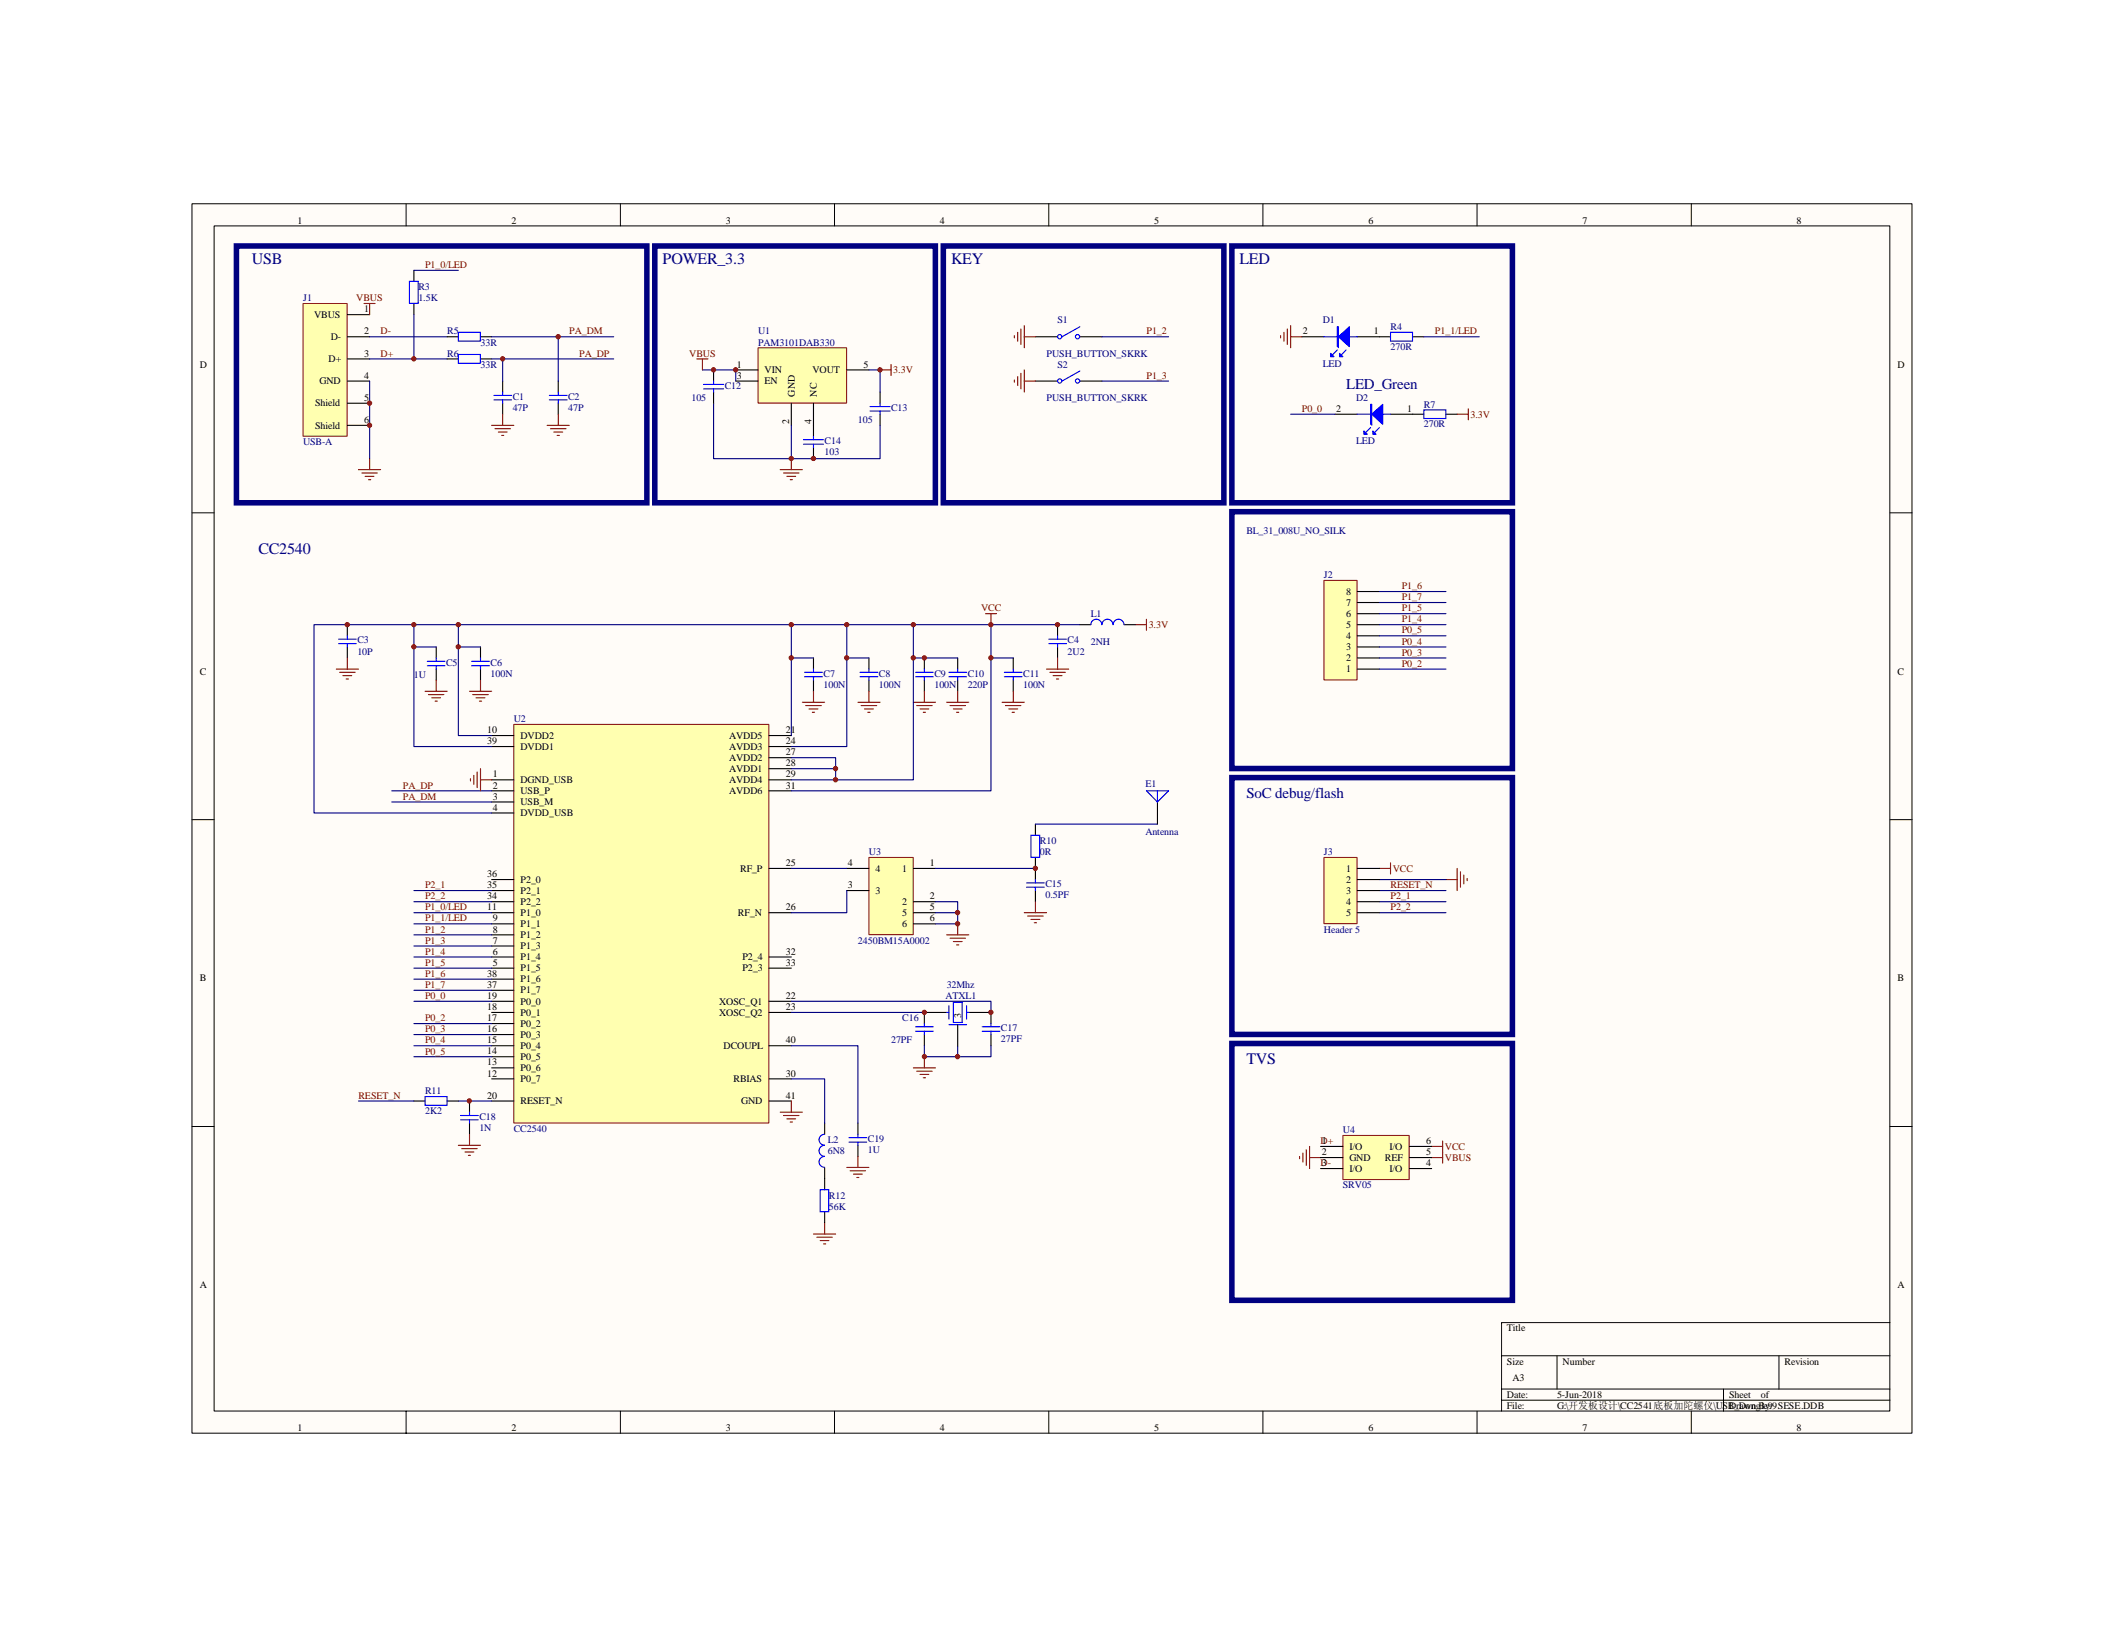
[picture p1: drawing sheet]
<svg xmlns="http://www.w3.org/2000/svg" width="279mm" height="216mm" viewBox="0 0 279 216" stroke-linecap="round" stroke-linejoin="round" font-family="sans-serif">
<path d="M25.5 27.1h228.5v163.3h-228.5z" fill="#fffcf8"/>
<g fill="none" stroke="#000" stroke-width=".13">
<path d="M25.5 27.1h228.5v163.3h-228.5zM28.4 30h222.7v157.5h-222.7zM54 27.1v2.9M82.4 27.1v2.9M110.9 27.1v2.9M139.3 27.1v2.9M167.8 27.1v2.9M196.2 27.1v2.9M224.7 27.1v2.9M25.5 68.1h2.9M251.1 68.1h2.9M25.5 108.9h2.9"/>
<path d="M251.1 108.9h2.9M25.5 149.7h2.9M251.1 149.7h2.9M251.1 175.7h-51.6v11.8M54 187.5v2.9M82.4 187.5v2.9M110.9 187.5v2.9M139.3 187.5v2.9M167.8 187.5v2.9M196.2 187.5v2.9M199.5 180.1h51.6M199.5 184.6h51.6"/>
<path d="M199.5 186h51.6M206.9 180.1v4.5M224.7 187.5v2.9M229 184.6v2.9M236.3 180.1v4.5"/>
</g>
<path d="M40.3 40.3h5.8v17.7h-5.8z" fill="#ffffb0"/>
<path d="M40.3 40.3h5.8v17.7h-5.8z" fill="none" stroke="#800000" stroke-width=".13"/>
<g fill="none" stroke="#000" stroke-width=".15">
<path d="M55 35.9v1.5M46.1 41.8h3M46.1 44.7h3M46.1 47.7h3M46.1 50.6h3M46.1 53.6h3M46.1 56.5h3M55 40.3v1.5M59.4 44.7h1.5M59.4 47.7h1.5M63.8 44.7h1.5M63.8 47.7h1.5"/>
<path d="M66.8 50.6v1.5M66.8 53.6v1.4M74.2 50.6v1.5M74.2 53.6v1.4M173 44.7h2.9M177.4 55h2.9M180.3 44.7h4.4M184.7 55h4.5M187.7 44.7h1.5M192.1 55h1.5"/>
</g>
<g fill="none" stroke="#800000" stroke-width=".15">
<path d="M48.4 40.3h1.4M49.1 40.3v1.5M65.3 56.5h3M65.8 57h2M66.2 57.4h1.2M66.7 57.8h.2M66.8 55v1.5M72.7 56.5h2.9M73.1 57h2.1M73.6 57.4h1.2M74 57.8h.3M74.2 55v1.5"/>
<path d="M170.1 44.6v.3M170.6 44.2v1.1M171 43.7v2.1M171.5 44.7h1.5M171.5 43.3v2.9M193.6 55h1.5M195.1 54.3v1.5M47.6 62.4h3M48.1 62.8h2M48.5 63.3h1.2M49 63.7h.3M49.1 60.9v1.5"/>
</g>
<path d="M55 35.9h5.9M49.1 50.6v10.3M49.1 44.7h10.3M49.1 47.7h10.3M55 41.8v5.9M65.3 44.7h16.2M65.3 47.7h16.2M66.8 47.7v2.9M74.2 44.7v5.9M171.5 55h5.9M189.2 44.7h7.3" fill="none" stroke="#000080" stroke-width=".15"/>
<g fill="none" stroke="#00f" stroke-width=".15">
<path d="M54.4 37.4h1.2v2.9h-1.2zM60.9 44.2h2.9v1.1h-2.9zM60.9 47.1h2.9v1.2h-2.9zM65.6 53.1h2.4M65.6 52.5h2.4M66.8 52.1v.4M66.8 53.1v.5M73 53.1h2.4M73 52.5h2.4M74.2 52.1v.4M74.2 53.1v.5M175.9 44.7h4.4"/>
<path d="M177.7 46.5l-.6 .6M178.8 46.5l-.5 .6M180.3 55h4.4M182.1 56.8l-.6 .6M183.3 56.8l-.6 .6M184.7 44.2h3v1.1h-3zM189.2 54.5h2.9v1.1h-2.9z"/>
</g>
<g fill="#00f" stroke="#00f" stroke-width=".15">
<path d="M177.8 44.7l1.5-1.3v2.7z"/>
<path d="M176.8 46.9l.4 .5h-.4z"/>
<path d="M178 46.9l.4 .5h-.4z"/>
<path d="M182.2 55l1.5-1.3v2.7z"/>
<path d="M181.2 57.3l.5 .4h-.5z"/>
<path d="M182.4 57.3l.4 .4h-.4z"/>
<path d="M177.7 43.4h.1v2.7h-.1z" fill-rule="evenodd"/>
<path d="M182.1 53.7h.1v2.7h-.1z" fill-rule="evenodd"/>
</g>
<path d="M175.9 77.1h4.4v13.2h-4.4z" fill="#ffffb0"/>
<path d="M175.9 77.1h4.4v13.2h-4.4z" fill="none" stroke="#800000" stroke-width=".13"/>
<path d="M180.3 78.6h3M180.3 88.9h3M180.3 87.4h3M180.3 86h3M180.3 84.5h3M180.3 83h3M180.3 81.5h3M180.3 80.1h3" fill="none" stroke="#000" stroke-width=".15"/>
<path d="M183.3 78.6h8.8M183.3 80.1h8.8M183.3 81.5h8.8M183.3 83h8.8M183.3 84.5h8.8M183.3 86h8.8M183.3 87.4h8.8M183.3 88.9h8.8" fill="none" stroke="#000080" stroke-width=".15"/>
<path d="M183.3 115.4h1.4M184.7 114.6v1.5M192.1 116.9h1.5M193.6 115.4v2.9M194 115.8v2.1M194.5 116.3v1.1M194.9 116.7v.3" fill="none" stroke="#800000" stroke-width=".15"/>
<path d="M68.3 96.3h33.9v52.9h-33.9z" fill="#ffffb0"/>
<path d="M68.3 96.2h33.9v53h-33.9z" fill="none" stroke="#800000" stroke-width=".13"/>
<g fill="none" stroke="#000" stroke-width=".15">
<path d="M46.1 83v1.5M46.1 86v1.4M58 86v1.4M58 88.9v1.5M63.8 86v1.4M63.8 88.9v1.5M65.3 97.7h3M65.3 99.2h3M102.2 97.7h2.9M102.2 99.2h2.9M108.1 87.4v1.5M108.1 90.4v1.4"/>
<path d="M115.4 87.4v1.5M115.4 90.4v1.4M122.8 87.4v1.5M122.8 90.4v1.4M127.2 87.4v1.5M127.2 90.4v1.4M134.6 87.4v1.5M134.6 90.4v1.4M140.5 83v1.5M140.5 86v1.4M143.5 83h1.4M149.4 83h1.4"/>
<path d="M65.3 103.6h3M65.3 105.1h3M65.3 106.6h3M65.3 108h3M65.3 116.9h3M65.3 118.3h3M65.3 119.8h3M102.2 103.6h2.9M102.2 105.1h2.9M102.2 100.7h2.9M102.2 102.1h2.9M102.2 115.4h2.9"/>
<path d="M65.3 121.3h3M65.3 122.7h3M65.3 124.2h3M65.3 125.7h3M65.3 127.1h3M65.3 128.6h3M65.3 130.1h3M65.3 131.6h3M65.3 133h3M65.3 134.5h3M65.3 136h3M65.3 137.5h3"/>
<path d="M65.3 138.9h3M102.2 121.3h2.9M102.2 127.1h2.9M102.2 128.6h2.9M102.2 133h2.9M102.2 134.5h2.9M102.2 138.9h2.9M55 146.3h1.5M59.4 146.3h1.5M62.4 146.3v1.5M62.4 149.2v1.5M65.3 140.4h3"/>
<path d="M65.3 141.9h3M65.3 143.3h3M65.3 146.3h3M102.2 143.3h2.9M102.2 146.3h2.9M109.6 149.2v1.5M109.6 155.1v3M114 149.2v1.5M114 152.2v1.4M109.6 161v1.5"/>
</g>
<g fill="none" stroke="#00f" stroke-width=".15">
<path d="M45 85.5h2.3M45 84.9h2.3M46.1 84.5v.4M46.1 85.5v.5M56.8 88.5h2.3M56.8 87.9h2.3M58 87.4v.5M58 88.5v.4M62.7 88.5h2.3M62.7 87.9h2.3M63.8 87.4v.5M63.8 88.5v.4"/>
<path d="M106.9 89.9h2.4M106.9 89.3h2.4M108.1 88.9v.4M108.1 89.9v.5M114.3 89.9h2.3M114.3 89.3h2.3M115.4 88.9v.4M115.4 89.9v.5M121.6 89.9h2.4M121.6 89.3h2.4M122.8 88.9v.4M122.8 89.9v.5"/>
<path d="M126.1 89.9h2.3M126.1 89.3h2.3M127.2 88.9v.4M127.2 89.9v.5M133.4 89.9h2.4M133.4 89.3h2.4M134.6 88.9v.4M134.6 89.9v.5M139.3 85.5h2.4M139.3 84.9h2.4M140.5 84.5v.4M140.5 85.5v.5"/>
<path d="M146.4 83a.73 .73 0 0 0-.7-.7 .73 .73 0 0 0-.8 .7M147.9 83a.73 .73 0 0 0-.8-.7 .73 .73 0 0 0-.7 .7M149.3 83a.72 .72 0 0 0-.7-.7 .72 .72 0 0 0-.7 .7M56.5 145.7h2.9v1.2h-2.9zM61.2 148.8h2.3M61.2 148.2h2.3M62.4 147.8v.4M62.4 148.8v.4M109 158.1h1.1v2.9h-1.1zM109.5 153.6a.72 .72 0 0 0-.7 .8 .72 .72 0 0 0 .7 .7M109.5 150.7a.73 .73 0 0 0-.7 .7 .73 .73 0 0 0 .7 .8 .73 .73 0 0 0-.7 .7 .73 .73 0 0 0 .7 .7M112.8 151.7h2.3"/>
<path d="M112.8 151.2h2.3M114 150.7v.5M114 151.7v.5"/>
</g>
<g fill="none" stroke="#800000" stroke-width=".15">
<path d="M44.7 88.9h2.9M45.1 89.3h2.1M45.6 89.8h1.1M46 90.2h.3M46.1 87.4v1.5M56.5 91.8h2.9M56.9 92.3h2.1M57.4 92.7h1.1M57.8 93.2h.3M58 90.4v1.4M62.4 91.8h2.9M62.8 92.3h2.1"/>
<path d="M63.2 92.7h1.2M63.7 93.2h.3M63.8 90.4v1.4M106.6 93.3h3M107 93.7h2.1M107.5 94.2h1.2M107.9 94.6h.3M108.1 91.8v1.5M114 93.3h2.9M114.4 93.7h2.1M114.9 94.2h1.1M115.3 94.6h.3"/>
<path d="M115.4 91.8v1.5M121.3 93.3h3M121.8 93.7h2M122.2 94.2h1.2M122.7 94.6h.3M122.8 91.8v1.5M125.8 93.3h2.9M126.2 93.7h2.1M126.7 94.2h1.1M127.1 94.6h.3M127.2 91.8v1.5M133.1 93.3h3"/>
<path d="M133.6 93.7h2M134 94.2h1.2M134.5 94.6h.3M134.6 91.8v1.5M139 88.9h3M139.5 89.3h2M139.9 89.8h1.2M140.4 90.2h.3M140.5 87.4v1.5M150.8 83h1.5M152.3 82.3v1.4M62.5 103.5v.3"/>
<path d="M62.9 103v1.2M63.4 102.6v2M63.8 102.1v3M63.8 103.6h1.5M60.9 152.2h2.9M61.3 152.6h2.1M61.8 153.1h1.1M62.2 153.5h.3M62.4 150.7v1.5M103.7 147.8h2.9M104.1 148.2h2.1M104.5 148.7h1.2"/>
<path d="M105 149.1h.3M105.1 146.3v1.5M112.5 155.1h2.9M112.9 155.6h2.1M113.4 156h1.2M113.8 156.4h.3M114 153.6v1.5M108.1 164h2.9M108.5 164.4h2.1M109 164.8h1.1M109.4 165.3h.3M109.6 162.5v1.5"/>
</g>
<g fill="none" stroke="#000080" stroke-width=".15">
<path d="M55 83h-13.3v25h23.6M55 86h3M60.9 86h2.9M60.9 83v14.7h4.4M105.1 87.4h3M105.1 83v14.7M112.5 83v16.2h-7.4M112.5 87.4h2.9M121.3 87.4h5.9M121.3 83v20.6h-16.2M131.7 87.4h2.9M131.7 83v22.1h-26.6"/>
<path d="M143.5 83h-88.5v16.2h10.3M52 105.1h13.3M52 106.6h13.3M55 118.3h10.3M55 119.8h10.3M105.1 100.7h5.9v2.9M105.1 102.1h5.9M55 121.3h10.3M55 122.7h10.3M55 124.2h10.3M55 125.7h10.3M55 127.1h10.3"/>
<path d="M55 128.6h10.3M55 130.1h10.3M55 131.6h10.3M55 133h10.3M55 136h10.3M55 137.5h10.3M55 138.9h10.3M105.1 138.9h8.9v10.3M47.6 146.3h7.4M55 140.4h10.3M60.9 146.3h4.4M105.1 143.3h4.5v5.9"/>
</g>
<path d="M115.5 113.9h5.8v10.3h-5.8z" fill="#ffffb0"/>
<path d="M115.4 113.9h5.9v10.3h-5.9z" fill="none" stroke="#800000" stroke-width=".13"/>
<path d="M116.9 52.1v1.5M116.9 55v1.5M112.5 115.4h2.9M112.5 118.3h2.9M121.3 115.4h3M121.3 119.8h3M137.6 109.5v1.5M137.6 113.9v3M137.6 118.3v1.5M153.8 106.6v2.9M121.3 122.7h3M121.3 121.3h3" fill="none" stroke="#000" stroke-width=".15"/>
<path d="M105.1 115.4h7.4M112.5 118.3v3h-7.4M124.3 115.4h13.3M124.3 119.8h2.9v1.5M137.6 109.5h16.2M124.3 121.3h2.9v1.4h-2.9" fill="none" stroke="#000080" stroke-width=".15"/>
<path d="M137.6 119.8v1.5M125.8 124.2h2.9M126.2 124.7h2.1M126.7 125.1h1.1M127.1 125.5h.3M127.2 122.7v1.5M136.1 121.3h2.9M136.5 121.7h2.1M137 122.2h1.2M137.4 122.6h.3" fill="none" stroke="#800000" stroke-width=".15"/>
<path d="M115.6 54.6h2.7M115.6 54h2.7M116.9 53.6v.4M116.9 54.6v.4M136.4 117.9h2.3M136.4 117.3h2.3M137 111h1.1v2.9h-1.1zM137.6 116.9v.4M137.6 117.9v.4M152.3 105.1h3l-1.5 1.5zM153.8 105.1v1.5" fill="none" stroke="#00f" stroke-width=".15"/>
<path d="M100.7 46.2h11.8v7.4h-11.8z" fill="#ffffb0"/>
<path d="M100.7 46.2h11.8v7.4h-11.8z" fill="none" stroke="#800000" stroke-width=".13"/>
<path d="M94.8 49.1v1.5M94.8 52.1v1.5M97.7 49.1h3M97.7 50.6h3M105.1 53.6v2.9M108.1 53.6v4.4M108.1 59.5v1.4M112.5 49.1h2.9" fill="none" stroke="#000" stroke-width=".15"/>
<path d="M92.6 47.7h1.5M93.3 47.7v1.4M116.9 49.1h1.5M118.4 48.4v1.5M103.7 62.4h2.9M104.1 62.8h2.1M104.5 63.3h1.2M105 63.7h.3M105.1 60.9v1.5" fill="none" stroke="#800000" stroke-width=".15"/>
<path d="M93.3 49.1h4.4v1.5M94.8 53.6v7.3h22.1v-4.4M105.1 56.5v4.4M115.4 49.1h1.5v3M183.3 116.9h8.8M183.3 118.3h8.8M183.3 119.8h8.8M183.3 121.3h8.8" fill="none" stroke="#000080" stroke-width=".15"/>
<path d="M93.5 51.7h2.6M93.5 51.1h2.6M94.8 50.6v.5M94.8 51.7v.4M106.7 58.4h2.7M106.7 59h2.7M108.1 58v.4M108.1 59v.5" fill="none" stroke="#00f" stroke-width=".15"/>
<path d="M175.9 113.9h4.4v8.8h-4.4z" fill="#ffffb0"/>
<path d="M175.9 113.9h4.4v8.8h-4.4z" fill="none" stroke="#800000" stroke-width=".13"/>
<g fill="none" stroke="#000" stroke-width=".15">
<path d="M137.6 44.7h2.9M137.6 50.6h2.9M143.5 44.7h2.9M143.5 50.6h2.9M180.3 115.4h3M180.3 116.9h3M180.3 118.3h3M180.3 119.8h3M122.8 137.5v1.4M125.8 134.5h-3v1.5M127.2 136.1v3M128.7 134.5h3v1.5"/>
<path d="M131.7 137.5v1.4M180.3 121.3h3"/>
</g>
<path d="M31.4 32.7h54.5v34.1h-54.5zM87 32.7h37.3v34.1h-37.3zM125.3 32.7h37.3v34.1h-37.3zM163.7 32.7h37.2v34.1h-37.2zM163.7 68h37.2v34.1h-37.2zM163.7 103.3h37.2v34.1h-37.2zM163.7 138.6h37.2v34.2h-37.2z" fill="none" stroke="#000080" stroke-width=".74"/>
<g fill="none" stroke="#00f" stroke-width=".15">
<path d="M143.5 43.4l-2.4 1.3M143.5 49.3l-2.4 1.3M121.6 136.4h2.4M121.6 137h2.4M122.8 136v.4M122.8 137v.5M125.8 134.5h.3M126.1 133.6v1.8M126.1 136.1h2.3M126.7 133.2h1.1v2.6h-1.1zM128.4 133.6v1.8M128.4 134.5h.3"/>
<path d="M130.5 136.4h2.3M130.5 137h2.3M131.7 136v.4M131.7 137v.5"/>
<circle cx="140.8" cy="44.7" r=".29"/>
<circle cx="140.8" cy="50.6" r=".29"/>
<circle cx="143.2" cy="50.6" r=".29"/>
<circle cx="143.2" cy="44.7" r=".29"/>
</g>
<g fill="none" stroke="#800000" stroke-width=".15">
<path d="M134.8 44.6v.3M134.8 50.5v.3M135.2 44.2v1.1M135.2 50v1.2M135.6 43.7v2.1M135.6 49.6v2.1M136.1 44.7h1.5M136.1 50.6h1.5M136.1 43.3v2.9M136.1 49.1v3M130.9 81.5h1.5M131.7 81.5v1.5"/>
<path d="M121.3 141.9h3M121.8 142.3h2M122.2 142.7h1.2M122.7 143.2h.3M122.8 140.4v1.5M172.7 153.6v.3M173.1 153.2v1.2M173.5 152.8v2M174 153.8h1.5M174 152.3v3M190.2 153.8h1.5M190.2 152.3h1.5"/>
<path d="M191.7 151.6v2.9"/>
</g>
<path d="M146.4 44.7h8.9M146.4 50.6h8.9M105.1 133h26.6v1.5M105.1 134.5h17.7M122.8 138.9v1.5h8.9v-1.5M127.2 139.1v1.3" fill="none" stroke="#000080" stroke-width=".15"/>
<path d="M178.4 150.9h8.8v5.8h-8.8z" fill="#ffffb0"/>
<path d="M178.4 150.9h8.8v5.8h-8.8z" fill="none" stroke="#800000" stroke-width=".13"/>
<path d="M175.5 155.3h2.9M175.5 153.8h2.9M175.5 152.3h2.9M187.2 155.3h3M187.2 153.8h3M187.2 152.3h3" fill="none" stroke="#000" stroke-width=".15"/>
<g fill="#800000" stroke="#800000" stroke-width=".13">
<circle cx="46.1" cy="83" r=".28"/>
<circle cx="49.1" cy="56.5" r=".29"/>
<circle cx="49.1" cy="53.6" r=".29"/>
<circle cx="55" cy="85.9" r=".28"/>
<circle cx="55" cy="83" r=".28"/>
<circle cx="55" cy="47.7" r=".29"/>
<circle cx="60.9" cy="85.9" r=".28"/>
<circle cx="60.9" cy="83" r=".28"/>
<circle cx="62.4" cy="146.3" r=".28"/>
<circle cx="66.8" cy="47.7" r=".28"/>
<circle cx="74.2" cy="44.7" r=".29"/>
<circle cx="94.8" cy="49.1" r=".29"/>
<circle cx="97.7" cy="49.1" r=".29"/>
<circle cx="105.1" cy="87.4" r=".29"/>
<circle cx="105.1" cy="83" r=".28"/>
<circle cx="105.1" cy="60.9" r=".28"/>
<circle cx="108.1" cy="60.9" r=".28"/>
<circle cx="111" cy="103.6" r=".29"/>
<circle cx="111" cy="102.1" r=".29"/>
<circle cx="112.5" cy="87.4" r=".29"/>
<circle cx="112.5" cy="83" r=".28"/>
<circle cx="116.9" cy="49.1" r=".29"/>
<circle cx="121.3" cy="87.4" r=".29"/>
<circle cx="121.3" cy="83" r=".28"/>
<circle cx="122.8" cy="140.4" r=".28"/>
<circle cx="122.8" cy="134.5" r=".28"/>
<circle cx="122.8" cy="87.4" r=".28"/>
<circle cx="127.2" cy="140.4" r=".29"/>
<circle cx="127.2" cy="122.7" r=".29"/>
<circle cx="127.2" cy="121.3" r=".29"/>
<circle cx="131.6" cy="134.5" r=".29"/>
<circle cx="131.6" cy="87.4" r=".29"/>
<circle cx="131.6" cy="83" r=".28"/>
<circle cx="137.6" cy="115.4" r=".29"/>
<circle cx="140.5" cy="83" r=".28"/>
</g>
<g font-size="2.1" fill="#000080">
<text x="33.5" y="35.1">USB</text>
<text x="88" y="35.1">POWER_3.3</text>
<text x="126.4" y="35.1">KEY</text>
<text x="164.7" y="35.1">LED</text>
<text x="34.4" y="73.7">CC2540</text>
<text x="165.6" y="141.4">TVS</text>
</g>
<g font-size="2" fill="#000080">
<text x="178.8" y="51.6">LED_Green</text>
<text x="165.6" y="106.1">SoC debug/flash</text>
</g>
<g font-size="1.3">
<text x="39.5" y="29.7">1</text>
<text x="68" y="29.7">2</text>
<text x="96.4" y="29.7">3</text>
<text x="124.9" y="29.7">4</text>
<text x="153.3" y="29.7">5</text>
<text x="181.8" y="29.7">6</text>
<text x="210.2" y="29.7">7</text>
<text x="238.7" y="29.7">8</text>
<text x="48.4" y="41.5">1</text>
<text x="41.7" y="42.2">VBUS</text>
<text x="43.9" y="45.2">D-</text>
<text x="48.4" y="44.4">2</text>
<text x="48.4" y="47.4">3</text>
<text x="173.1" y="44.4">2</text>
<text x="182.5" y="44.4">1</text>
<text x="26.5" y="48.9">D</text>
<text x="41.9" y="54">Shield</text>
<text x="42.5" y="51.1">GND</text>
<text x="43.6" y="48.1">D+</text>
<text x="48.4" y="50.3">4</text>
<text x="48.4" y="53.3">5</text>
<text x="97.9" y="48.9">1</text>
<text x="97.9" y="50.3">3</text>
<text x="101.6" y="49.6">VIN</text>
<text x="101.6" y="51.1">EN</text>
<text x="105.6" y="52.7" transform="rotate(-90 105.6 52.7)">GND</text>
<text x="107.9" y="49.6">VOUT</text>
<text x="108.5" y="52.7" transform="rotate(-90 108.5 52.7)">NC</text>
<text x="114.7" y="48.9">5</text>
<text x="252.1" y="48.9">D</text>
<text x="41.9" y="56.9">Shield</text>
<text x="48.4" y="56.2">6</text>
<text x="104.9" y="56.4" transform="rotate(-90 104.9 56.4)">2</text>
<text x="107.8" y="56.4" transform="rotate(-90 107.8 56.4)">4</text>
<text x="177.5" y="54.7">2</text>
<text x="187" y="54.7">1</text>
<text x="178.8" y="83.4">5</text>
<text x="178.8" y="82">6</text>
<text x="178.8" y="80.5">7</text>
<text x="178.8" y="79">8</text>
<text x="26.5" y="89.6">C</text>
<text x="178.8" y="89.3">1</text>
<text x="178.8" y="87.8">2</text>
<text x="178.8" y="86.4">3</text>
<text x="178.8" y="84.9">4</text>
<text x="252.1" y="89.6">C</text>
<text x="64.7" y="97.4">10</text>
<text x="64.7" y="98.9">39</text>
<text x="69.2" y="98.1">DVDD2</text>
<text x="69.2" y="99.6">DVDD1</text>
<text x="96.9" y="98.1">AVDD5</text>
<text x="96.9" y="99.6">AVDD3</text>
<text x="96.9" y="101.1">AVDD2</text>
<text x="104.4" y="97.4">21</text>
<text x="104.4" y="98.9">24</text>
<text x="104.4" y="100.4">27</text>
<text x="104.4" y="101.8">28</text>
<text x="65.5" y="103.3">1</text>
<text x="65.5" y="104.8">2</text>
<text x="65.5" y="106.2">3</text>
<text x="65.5" y="107.7">4</text>
<text x="69.2" y="104">DGND_USB</text>
<text x="69.2" y="105.5">USB_P</text>
<text x="69.2" y="107">USB_M</text>
<text x="96.9" y="102.6">AVDD1</text>
<text x="96.9" y="104">AVDD4</text>
<text x="96.9" y="105.5">AVDD6</text>
<text x="104.4" y="103.3">29</text>
<text x="104.4" y="104.8">31</text>
<text x="69.2" y="108.5">DVDD_USB</text>
<text x="64.7" y="116.5">36</text>
<text x="64.7" y="118">35</text>
<text x="64.7" y="119.5">34</text>
<text x="69.2" y="117.3">P2_0</text>
<text x="69.2" y="118.7">P2_1</text>
<text x="98.3" y="115.8">RF_P</text>
<text x="104.4" y="115.1">25</text>
<text x="112.6" y="115.1">4</text>
<text x="112.6" y="118">3</text>
<text x="116.3" y="115.8">4</text>
<text x="116.3" y="118.7">3</text>
<text x="119.9" y="115.8">1</text>
<text x="123.5" y="119.5">2</text>
<text x="123.5" y="115.1">1</text>
<text x="178.8" y="115.8">1</text>
<text x="178.8" y="117.3">2</text>
<text x="178.8" y="118.7">3</text>
<text x="64.7" y="121">11</text>
<text x="65.5" y="122.4">9</text>
<text x="65.5" y="123.9">8</text>
<text x="65.5" y="125.4">7</text>
<text x="69.2" y="120.2">P2_2</text>
<text x="69.2" y="121.7">P1_0</text>
<text x="69.2" y="123.2">P1_1</text>
<text x="69.2" y="124.7">P1_2</text>
<text x="98" y="121.7">RF_N</text>
<text x="104.4" y="121">26</text>
<text x="119.9" y="123.2">6</text>
<text x="119.9" y="120.2">2</text>
<text x="119.9" y="121.7">5</text>
<text x="123.5" y="122.4">6</text>
<text x="123.5" y="121">5</text>
<text x="178.8" y="120.2">4</text>
<text x="178.8" y="121.7">5</text>
<text x="26.5" y="130.4">B</text>
<text x="64.7" y="129.8">38</text>
<text x="64.7" y="131.3">37</text>
<text x="65.5" y="126.9">6</text>
<text x="65.5" y="128.3">5</text>
<text x="69.2" y="126.1">P1_3</text>
<text x="69.2" y="127.6">P1_4</text>
<text x="69.2" y="129.1">P1_5</text>
<text x="69.2" y="130.5">P1_6</text>
<text x="69.2" y="132">P1_7</text>
<text x="98.6" y="127.6">P2_4</text>
<text x="98.6" y="129.1">P2_3</text>
<text x="104.4" y="126.9">32</text>
<text x="104.4" y="128.3">33</text>
<text x="252.1" y="130.4">B</text>
<text x="64.7" y="132.7">19</text>
<text x="64.7" y="134.2">18</text>
<text x="64.7" y="135.7">17</text>
<text x="64.7" y="137.2">16</text>
<text x="69.2" y="133.5">P0_0</text>
<text x="69.2" y="134.9">P0_1</text>
<text x="69.2" y="136.4">P0_2</text>
<text x="69.2" y="137.9">P0_3</text>
<text x="95.5" y="133.5">XOSC_Q1</text>
<text x="95.5" y="134.9">XOSC_Q2</text>
<text x="104.4" y="132.7">22</text>
<text x="104.4" y="134.2">23</text>
<text x="127.7" y="135.3" transform="rotate(-90 127.7 135.3)">3</text>
<text x="64.7" y="138.6">15</text>
<text x="64.7" y="140.1">14</text>
<text x="64.7" y="141.6">13</text>
<text x="64.7" y="143">12</text>
<text x="69.2" y="139.4">P0_4</text>
<text x="69.2" y="140.8">P0_5</text>
<text x="69.2" y="142.3">P0_6</text>
<text x="69.2" y="143.8">P0_7</text>
<text x="96.1" y="139.4">DCOUPL</text>
<text x="97.5" y="143.8">RBIAS</text>
<text x="104.4" y="143">30</text>
<text x="104.4" y="138.6">40</text>
<text x="64.7" y="146">20</text>
<text x="69.2" y="146.7">RESET_N</text>
<text x="98.5" y="146.7">GND</text>
<text x="104.4" y="146">41</text>
<text x="175.6" y="152">1</text>
<text x="175.6" y="153.5">2</text>
<text x="175.6" y="155">3</text>
<text x="179.3" y="152.8">I/O</text>
<text x="179.3" y="154.2">GND</text>
<text x="179.3" y="155.7">I/O</text>
<text x="184" y="154.2">REF</text>
<text x="184.6" y="155.7">I/O</text>
<text x="184.6" y="152.8">I/O</text>
<text x="189.5" y="155">4</text>
<text x="189.5" y="152">6</text>
<text x="189.5" y="153.5">5</text>
<text x="26.5" y="171.2">A</text>
<text x="252.1" y="171.2">A</text>
<text x="200.2" y="176.9">Title</text>
<text x="200.2" y="181.3">Size</text>
<text x="200.2" y="185.7">Date:</text>
<text x="201" y="183.5">A3</text>
<text x="206.9" y="185.7">5-Jun-2018</text>
<text x="207.6" y="181.3">Number</text>
<text x="229.7" y="185.7">Sheet</text>
<text x="234" y="185.7">of</text>
<text x="237.1" y="181.3">Revision</text>
<text x="39.5" y="190.1">1</text>
<text x="68" y="190.1">2</text>
<text x="96.4" y="190.1">3</text>
<text x="124.9" y="190.1">4</text>
<text x="153.3" y="190.1">5</text>
<text x="181.8" y="190.1">6</text>
<text x="200.2" y="187.2">File:</text>
<text x="206.9" y="187.2">G:\开发板设计\CC2541底板加陀螺仪\USB_Dongle99SESE.DDB</text>
<text x="210.2" y="190.1">7</text>
<text x="229.7" y="187.2">Drawn By:</text>
<text x="238.7" y="190.1">8</text>
</g>
<g font-size="1.3" fill="#800000">
<text x="56.5" y="35.6">P1_0/LED</text>
<text x="47.3" y="40">VBUS</text>
<text x="50.6" y="47.4">D+</text>
<text x="50.6" y="44.4">D-</text>
<text x="75.6" y="44.4">PA_DM</text>
<text x="77" y="47.4">PA_DP</text>
<text x="91.6" y="47.4">VBUS</text>
<text x="152.3" y="44.4">P1_2</text>
<text x="190.6" y="44.4">P1_1/LED</text>
<text x="118.7" y="49.6">3.3V</text>
<text x="152.3" y="50.3">P1_3</text>
<text x="173" y="54.7">P0_0</text>
<text x="195.4" y="55.5">3.3V</text>
<text x="130.3" y="81.2">VCC</text>
<text x="152.6" y="83.4">3.3V</text>
<text x="186.2" y="82.7">P1_4</text>
<text x="186.2" y="81.2">P1_5</text>
<text x="186.2" y="78.3">P1_6</text>
<text x="186.2" y="79.8">P1_7</text>
<text x="186.2" y="84.2">P0_5</text>
<text x="186.2" y="85.6">P0_4</text>
<text x="186.2" y="87.1">P0_3</text>
<text x="186.2" y="88.6">P0_2</text>
<text x="53.5" y="104.8">PA_DP</text>
<text x="53.5" y="106.2">PA_DM</text>
<text x="56.5" y="118">P2_1</text>
<text x="56.5" y="119.5">P2_2</text>
<text x="184.7" y="119.5">P2_1</text>
<text x="184.7" y="118">RESET_N</text>
<text x="185" y="115.8">VCC</text>
<text x="56.5" y="121">P1_0/LED</text>
<text x="56.5" y="122.4">P1_1/LED</text>
<text x="56.5" y="123.9">P1_2</text>
<text x="56.5" y="125.4">P1_3</text>
<text x="184.7" y="121">P2_2</text>
<text x="56.5" y="126.9">P1_4</text>
<text x="56.5" y="128.3">P1_5</text>
<text x="56.5" y="129.8">P1_6</text>
<text x="56.5" y="131.3">P1_7</text>
<text x="56.5" y="132.7">P0_0</text>
<text x="56.5" y="135.7">P0_2</text>
<text x="56.5" y="137.2">P0_3</text>
<text x="56.5" y="138.6">P0_4</text>
<text x="56.5" y="140.1">P0_5</text>
<text x="47.6" y="146">RESET_N</text>
<text x="175.5" y="155">D-</text>
<text x="175.5" y="152">D+</text>
<text x="192" y="154.2">VBUS</text>
<text x="192" y="152.8">VCC</text>
</g>
<g font-size="1.3" fill="#000080">
<text x="40.3" y="40">J1</text>
<text x="55.6" y="38.5">R3</text>
<text x="55.6" y="40">1.5K</text>
<text x="59.4" y="44.4">R5</text>
<text x="59.4" y="47.4">R6</text>
<text x="63.8" y="45.9">33R</text>
<text x="100.7" y="44.4">U1</text>
<text x="100.7" y="45.9">PAM3101DAB330</text>
<text x="139" y="47.4">PUSH_BUTTON_SKRK</text>
<text x="140.5" y="43">S1</text>
<text x="175.7" y="43">D1</text>
<text x="184.7" y="43.8">R4</text>
<text x="184.7" y="46.5">270R</text>
<text x="63.8" y="48.9">33R</text>
<text x="68.1" y="53.1">C1</text>
<text x="75.5" y="53.1">C2</text>
<text x="91.9" y="53.3">105</text>
<text x="96.3" y="51.6">C12</text>
<text x="139" y="53.3">PUSH_BUTTON_SKRK</text>
<text x="140.5" y="48.9">S2</text>
<text x="175.7" y="48.7">LED</text>
<text x="180.2" y="53.3">D2</text>
<text x="40.3" y="59.1">USB-A</text>
<text x="68.1" y="54.6">47P</text>
<text x="75.5" y="54.6">47P</text>
<text x="109.6" y="59">C14</text>
<text x="114" y="56.2">105</text>
<text x="118.4" y="54.6">C13</text>
<text x="180.2" y="59">LED</text>
<text x="189.2" y="54.1">R7</text>
<text x="189.2" y="56.8">270R</text>
<text x="109.6" y="60.5">103</text>
<text x="165.6" y="70.9">BL_31_008U_NO_SILK</text>
<text x="175.9" y="76.8">J2</text>
<text x="144.9" y="82">L1</text>
<text x="47.5" y="85.5">C3</text>
<text x="47.5" y="87">10P</text>
<text x="59.3" y="88.4">C5</text>
<text x="65.2" y="88.4">C6</text>
<text x="65.2" y="89.9">100N</text>
<text x="109.4" y="89.9">C7</text>
<text x="116.8" y="89.9">C8</text>
<text x="124.1" y="89.9">C9</text>
<text x="128.6" y="89.9">C10</text>
<text x="135.9" y="89.9">C11</text>
<text x="141.8" y="85.5">C4</text>
<text x="141.8" y="87">2U2</text>
<text x="144.9" y="85.6">2NH</text>
<text x="55" y="90.1">1U</text>
<text x="68.3" y="95.9">U2</text>
<text x="109.4" y="91.4">100N</text>
<text x="116.8" y="91.4">100N</text>
<text x="124.1" y="91.4">100N</text>
<text x="128.6" y="91.4">220P</text>
<text x="135.9" y="91.4">100N</text>
<text x="152.2" y="104.6">E1</text>
<text x="115.4" y="113.6">U3</text>
<text x="138.2" y="112.1">R10</text>
<text x="138.2" y="113.6">0R</text>
<text x="152.2" y="111">Antenna</text>
<text x="175.9" y="113.6">J3</text>
<text x="138.9" y="117.9">C15</text>
<text x="138.9" y="119.3">0.5PF</text>
<text x="114" y="125.4">2450BM15A0002</text>
<text x="175.9" y="123.9">Header 5</text>
<text x="125.8" y="131.3">32Mhz</text>
<text x="119.9" y="135.7">C16</text>
<text x="125.6" y="132.7">ATXL1</text>
<text x="133" y="137">C17</text>
<text x="118.4" y="138.6">27PF</text>
<text x="133" y="138.5">27PF</text>
<text x="56.5" y="145.4">R11</text>
<text x="56.5" y="148">2K2</text>
<text x="63.7" y="148.8">C18</text>
<text x="63.7" y="150.2">1N</text>
<text x="68.3" y="150.4">CC2540</text>
<text x="110" y="151.9">L2</text>
<text x="110" y="153.3">6N8</text>
<text x="115.3" y="151.7">C19</text>
<text x="115.3" y="153.2">1U</text>
<text x="178.4" y="150.5">U4</text>
<text x="110.1" y="159.2">R12</text>
<text x="110.1" y="160.7">56K</text>
<text x="178.4" y="157.9">SRV05</text>
</g>
</svg>
